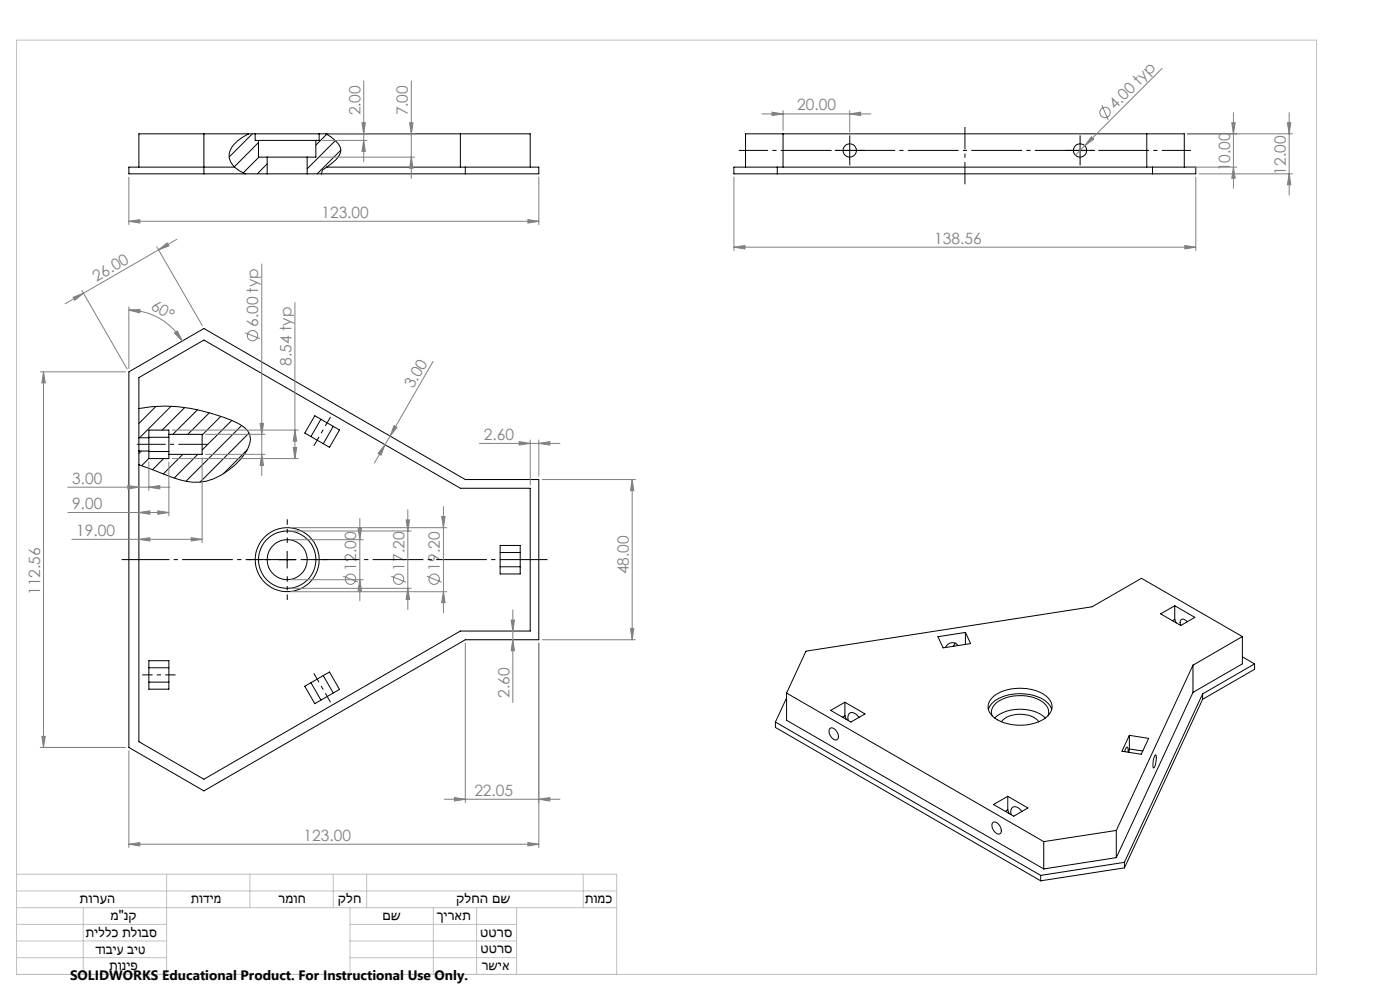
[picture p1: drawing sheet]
<svg xmlns="http://www.w3.org/2000/svg" width="420mm" height="297mm" viewBox="0 0 420 297" stroke-linecap="round" stroke-linejoin="round" font-family="sans-serif">
<g fill="none" stroke="#000" stroke-width=".3">
<path d="M61.2 40.1v12M70.4 50.1l1.5 1.2 1.7 .8M70.4 50.1h-31.7v2h41.5M74.5 40.1a11.3 11.3 0 0 0-5.4 4.8 4.3 4.3 0 0 0 1.3 5.2M75.7 40.1l-6.9 7M76.6 40.1h19.1M76.6 40.1h-34.9v10M76.6 40.1v2h.9M77.5 42.1h17.3M77.5 42.1v5h2.7M77.5 42.7l-7.2 7.3M77.7 47.1l-4.7 4.7"/>
<path d="M80.2 47.1h11.9M80.2 52.1h11.9M80.2 49.1l-3 3M80.2 47.1v5M92.1 47.1v5M94.8 42.1v5h-2.7M95.7 40.1h63.4v10M95.7 40.1v2h-.9M97.8 40.1a7.2 7.2 0 0 1 4.4 4.7 5.1 5.1 0 0 1-2.8 4.2l-1.4 1.1M98 50.1l-1.2 .8-.4 1.2M98 50.1h63.6v2h-69.5M98 40.2l-3.2 3.3"/>
<path d="M100.6 42.1l-8.5 8.5M102.3 45l-7.2 7.1M138.1 40.1v10M139.6 50.1v2M220.2 50.1h138.5v2h-138.5zM223.7 50.1v-10h131.6v10M233.2 50.1v2M234.9 40.1v10M252.4 45.1h5M254.9 42.6v5M321.5 45.1h5M324 42.6v5"/>
<path d="M344 40.1v10M345.8 50.1v2M38.7 111.4l22.5-12.9 78.4 45.2h22v48h-22l-78.4 45.3-22.5-13zM41.7 122.4a49.6 49.6 0 0 1 29.8 4.5 5.1 5.1 0 0 1 3 7.3 20.1 20.1 0 0 1-14.6 10.3 21.5 21.5 0 0 1-10.2-2.2l-8-3M41.7 131.2v4M41.7 131.2v-18l19.5-11.3 76.9 44.4h21v42.8h-21l-76.9 44.4-19.5-11.2v-87.1M41.7 135.2h3M41.7 131.2h3M42.4 135.2l-.7 .7M44.7 137.4l-2.2 2.2M44.7 131.2v4M44.7 135.2v2.2h6v-1.2"/>
<path d="M44.7 131.1h6M44.7 135.3h6M46.8 121.8l-5.1 5.1M49.1 137.4l-3.3 3.4M50.7 130.2v6M50.7 130.2v-1.3h-6v2.3M50.7 130.2h9.9v6h-9.9M51.3 121.7l-9.4 9.5M54.9 136.2l-5.9 5.9M55.4 122.1l-6.8 6.8M59.2 122.8l-7.3 7.4M59.3 136.2l-7.1 7.1"/>
<path d="M62.8 123.7l-6.5 6.5M66.3 124.8l-5.7 5.6M69.5 126l-8.9 8.9M72.5 127.5l-16.7 16.7M74.2 134.8l-7.2 7.2M74.7 129.8l-14.7 14.7M94.4 124.6l7.4 4.3-3 5.2-7.4-4.3zM96.3 125.7l-3 5.1M100 127.8l-3 5.2M83.6 167.7h5.1M86.1 165.2v5M150 163.5h6.1v8.5h-6.1z"/>
<path d="M150 165.6h6.1M150 169.9h6.1M44.7 198h6v8.5h-6zM281.4 190.8l8.2-1.3 1.6 3.4-8.3 1.3zM286.6 192.8l-.7 .9M287.3 193.5a2.1 2.1 0 0 0-2-.9 2.1 2.1 0 0 0-1.7 1.5M289.6 189.5v3.6M352.4 181.5l6.1 3.5-4.3 2.5M352.4 181.5l-4.2 2.5 6 3.5M352.4 181.5v4.1M352.4 185.6l.4 1.1M352.4 185.6l-.7 .4"/>
<path d="M356.2 186.4l-.4-.4a1 1 0 0 0-1.4-.4 1 1 0 0 0-.3 1.4l.1 .5M357.9 199.4l-23 49.5M357.9 199.4v8.1M372.7 190.8l-14.8 8.6M372.7 190.8l-30.3-17.5-14.8 8.6-85.8 13.3-5.8 12.5M372.7 196.8l3.7 2.2M372.7 190.8v8.2l-14.8 8.5M376.4 199l-15.6 9M376.4 199v1.6l-15.6 9M44.7 200.1h6M44.7 204.4h6M91.4 205.7l7.4-4.3 3 5.2-7.4 4.3z"/>
<path d="M93.3 204.6l3 5.2M97 202.5l3 5.2M232.6 216.4l79.6 46M232.6 216.4v1.6l79.6 46M236 207.7l77.1 44.5M236 209.2l-3.4 7.2M236 207.7v8.2l77.1 44.5M248.9 218.4a1.22 1.22 0 0 1 1.9 .6 1.7 1.7 0 0 1 0 2.8 2.68 2.68 0 0 1-1.9-3.4zM249.2 212.9l4.3-2.4 6 3.5-4.2 2.4zM253.5 214.5l.4 1.1M253.5 210.5v4M253.5 214.5l-.7 .4"/>
<path d="M257.7 215a2.16 2.16 0 0 0-2.9-1.1l-.4 1.1 .1 .9M296.5 212.6a8 8 0 0 1 7-4.5 12.6 12.6 0 0 1 11.2 3l.8 1.5M297.6 209.2a13.8 13.8 0 0 1 14.4-1.7 4.9 4.9 0 0 1 3.5 5.1 7.3 7.3 0 0 1-5.9 4.4 14 14 0 0 1-11.7-2.3 3.6 3.6 0 0 1-.3-5.5zM297.6 214.5a3.8 3.8 0 0 1 2.5-4.7 12.9 12.9 0 0 1 13 .8l.6 .6a3.1 3.1 0 0 1 .7 3.3M298.4 215.2a12.2 12.2 0 0 1 15.2 0M300.4 216.3a8.3 8.3 0 0 1 10.2-1l1 1M357.9 207.5l-23 49.5M360.8 208l-23.5 50.4M360.8 208v1.6M360.8 209.6l-23.5 50.5M302.3 238.7v4M337.4 225.3l.4-1.1 .4-.3 .3 1.5"/>
<path d="M338.8 220.4l5.8 .9-2.2 4.8-5.8-1zM338.8 224.5l-.1 1M338.8 220.4v4.1M338.8 224.5l4 .6M346.5 226.3l.1-.1a4.9 4.9 0 0 1-.5 3.9 4.8 4.8 0 0 1 .4-3.8zM297.7 246.6a1.28 1.28 0 0 1 2 .6l.7 1.3a1 1 0 0 1-.4 1.4 1 1 0 0 1-1.4-.4l-.9-1.2-.1-1zM298.1 241.1l4.2-2.4 6.1 3.4-4.3 2.5zM302.3 242.7l.4 1.1M302.3 242.7l-.7 .5M306.6 243.2a2.16 2.16 0 0 0-3-1.1l-.4 1.2 .2 .9M313.1 252.2v8.2M334.9 248.9l-21.8 3.3"/>
<path d="M334.9 248.9v8.1M334.9 257l-21.8 3.4M337.3 258.4l-25.1 4M337.3 258.4v1.7M312.2 262.4v1.6M337.3 260.1l-25.1 3.9"/>
<circle cx="254.9" cy="45.1" r="2"/>
<circle cx="324" cy="45.1" r="2"/>
<circle cx="86.1" cy="167.7" r="8.6"/>
<circle cx="86.1" cy="167.7" r="9.6"/>
<circle cx="86.2" cy="167.7" r="6"/>
</g>
<g fill="none" stroke="#808080" stroke-width=".3">
<path d="M108.6 36.8h1l-.5 3.3zM109.1 24.3v24.1M122.9 36.8h1l-.5 3.3zM123.4 24.3v29.1M228.6 34.1h32.7M231.6 33.6l3.3 .5-3.3 .5zM234.9 33.2v5.9M254.9 34.1l3.3-.5v1zM254.9 33.2v6.4M330.6 31.5l1.9 4.4M348.7 20.5l-23.3 23.2M369.5 36.8h1.1l-.6 3.3z"/>
<path d="M370 33.8v22.6M386.2 36.8h1l-.4 3.3zM386.8 33.8v24.7M38.7 53.1v14.2M95.7 47.1h28.7M96.8 42.1h13.3M98.8 40.1h25.6M109.1 42.1l.5 3.3h-1zM123.4 47.1l.5 3.3h-1zM161.6 53.1v14.2M220.2 53.1v22M325.4 43.7l-2.8 2.8"/>
<path d="M327.4 41l.7 .7-2.7 2zM356.3 40.1h31.4M356.3 50.1h14.8M358.7 53.1v22M359.8 52.1h27.9M370 50.1l.6 3.3h-1.1zM386.8 52.1l.4 3.3h-1zM38.7 66.3l3.2-.5v1zM38.7 66.3h122.9M47.1 74l13.6 23.6M47.6 74.9l2.6-2.1 .5 .9zM53.1 71.7l-33.6 19.3"/>
<path d="M78.5 79.1v63.4M158.4 65.8l3.2 .5-3.2 .5zM220.2 74.1l3.3-.5v1zM220.2 74.1h138.5M355.5 73.6l3.2 .5-3.2 .5zM21.9 89.1l3.1-1.2-2.6 2.1zM24.6 87l13.5 23.6M38.7 93l3.3-.3-.1 1.1zM38.7 93a18.6 18.6 0 0 1 16 9.2M38.7 92v18.5M52.4 99.8l.8-.6 1.5 3zM73.5 99.7l4.5 1.8"/>
<path d="M88.5 90.7v46.7M12.1 111.4h25.5M13.1 111.4l.5 3.4h-1zM13.1 111.4v112.6M129.9 108.3l-12.9 22.4M44.7 138.5v8.5M50.7 138.5v16.1M51.6 128.9h37.9M51.6 137.4h37.9M60.6 137.2v25.4M61.7 130.2h17.8M61.7 136.2h17.8"/>
<path d="M78 126.9h1.1l-.6 3.3zM78.5 136.2l.6 3.3h-1.1zM88 134.2h1l-.5 3.2zM88.5 128.9l.5 3.3h-1zM115.5 133.3l-1.2 3.1-.9-.5zM115.5 133.3l-3.2 5.5M117 130.7l-1.5 2.6M118.2 127.6l.9 .5-2.1 2.6zM143.8 132.9h24.2M155.8 132.4l3.3 .5-3.3 .5zM159.1 131.9v13.4M161.6 132.9l3.4-.5v1z"/>
<path d="M161.6 131.9v10.8M20.4 146h30.6M20.4 153.6h30.3M38.3 145.5l3.4 .5-3.4 .5zM41.7 153.6l3.2-.5v1zM44.7 146l3.2-.5v1zM47.3 153.1l3.4 .5-3.4 .5zM87.2 158.1h46.8M87.2 159.1h36.2M107.4 158.4h1l-.5 3.3zM108 155.4v24.7M121.8 155.8h1.1l-.6 3.3z"/>
<path d="M122.3 152.8v29.9M132.5 154.8h1l-.5 3.3zM133 151.8v31.9M162.7 143.7h27.9M189.7 143.7l.4 3.3h-.9zM189.7 143.7v48M21.6 161.6h39M41.7 161.6l3.2-.5v1zM57.4 161.1l3.2 .5-3.2 .5zM87.2 177.3h46.8M87.2 176.3h36.2M87.2 161.7h21.7"/>
<path d="M87.2 173.7h21.7M102.9 172.7l4.5 1.8M107.9 173.7l.5 3.3h-1zM117.3 172.7l4.5 1.8M122.3 176.3l.6 3.3h-1.1zM128 172.7l4.5 1.8M133 177.3l.5 3.3h-1zM139.6 192.7v47.9M153.4 185.8h.9l-.5 3.3zM153.8 191.7l.5 3.3h-.9zM153.8 182.8v27.7M161.6 192.7v61.3"/>
<path d="M162.7 191.7h27.9M189.2 188.4h.9l-.4 3.3zM12.1 224h25.5M12.6 220.7h1l-.5 3.3zM38.7 225v29M133.2 239.5h34.8M136.3 239l3.3 .5-3.3 .6zM161.6 239.5l3.4-.5v1.1zM38.7 253l3.2-.5v1zM38.7 253h122.9M158.4 252.5l3.2 .5-3.2 .5z"/>
<circle cx="331.5" cy="33.7" r="1.56"/>
<circle cx="75.8" cy="100.6" r="1.56"/>
<circle cx="105.2" cy="173.6" r="1.55"/>
<circle cx="119.6" cy="173.6" r="1.56"/>
<circle cx="130.2" cy="173.6" r="1.55"/>
</g>
<path d="M289.5 38.1v17.1" fill="none" stroke="#000" stroke-width=".3" stroke-dasharray="15.2 1.3 1.3 1.3" stroke-dashoffset="8.6" stroke-linecap="butt"/>
<path d="M357.3 45.1h-135.6" fill="none" stroke="#000" stroke-width=".3" stroke-dasharray="15.2 1.3 1.3 1.3" stroke-dashoffset="6.5" stroke-linecap="butt"/>
<path d="M252.4 45.1h-2M254.9 42.6v-2M254.9 47.6v2M257.4 45.1h2M321.5 45.1h-2M324 42.6v-2M324 47.6v2M326.5 45.1h2" fill="none" stroke="#000" stroke-width=".3" stroke-dasharray="15.2 1.3 1.3 1.3" stroke-linecap="butt"/>
<path d="M94.2 133.6l5-8.6M52.7 202.3h-10M94.2 201.8l5 8.7" fill="none" stroke="#000" stroke-width=".3" stroke-dasharray="15.2 1.3 1.3 1.3" stroke-dashoffset="12.1" stroke-linecap="butt"/>
<path d="M62.2 133.2h-21.2" fill="none" stroke="#000" stroke-width=".3" stroke-dasharray="15.2 1.3 1.3 1.3" stroke-dashoffset="6.6" stroke-linecap="butt"/>
<path d="M36.5 167.7h127.7" fill="none" stroke="#000" stroke-width=".3" stroke-dasharray="15.2 1.3 1.3 1.3" stroke-dashoffset=".9" stroke-linecap="butt"/>
<path d="M81.2 167.7h-7.1M86.2 162.7v-7.1M86.2 172.7v7.1M91.2 167.7h7.1" fill="none" stroke="#000" stroke-width=".3" stroke-dasharray="15.2 1.3 1.3 1.3" stroke-dashoffset="13.6" stroke-linecap="butt"/>
<g fill="none" stroke="#c0c0c0" stroke-width=".3">
<path d="M5 12h390v280h-390zM5 262h180v30M5 277h45M5 272h180M5 267h180M25 272v20M50 262v30M75 262v10M100 262v10M105 277h50M105 272v20M110 262v10"/>
<path d="M130 272v20M143 272v20M155 272v20M175 262v10M5 282h45M5 287h45M105 282h50M105 287h50"/>
</g>
<g fill="#808080">
<path d="M327.4 41l.7 .7-2.7 2z"/>
<path d="M52.4 99.8l.8-.6 1.5 3zM38.7 93l3.3-.3-.1 1.1z"/>
<path d="M47.3 153.1l3.4 .5-3.4 .5zM41.7 153.6l3.2-.5v1zM57.4 161.1l3.2 .5-3.2 .5zM41.7 161.6l3.2-.5v1zM161.6 239.5l3.4-.5v1.1zM136.3 239l3.3 .5-3.3 .6z"/>
<path d="M254.9 34.1l3.3-.5v1zM231.6 33.6l3.3 .5-3.3 .5z"/>
<path d="M38.7 66.3l3.2-.5v1zM158.4 65.8l3.2 .5-3.2 .5zM220.2 74.1l3.3-.5v1zM355.5 73.6l3.2 .5-3.2 .5z"/>
<path d="M21.9 89.1l3.1-1.2-2.6 2.1zM47.6 74.9l2.6-2.1 .5 .9z"/>
<path d="M115.5 133.3l-1.2 3.1-.9-.5zM118.2 127.6l.9 .5-2.1 2.6z"/>
<path d="M122.9 36.8h1l-.5 3.3zM123.4 47.1l.5 3.3h-1z"/>
<path d="M189.7 143.7l.4 3.3h-.9zM189.2 188.4h.9l-.4 3.3zM153.4 185.8h.9l-.5 3.3zM153.8 191.7l.5 3.3h-.9zM88.5 128.9l.5 3.3h-1zM88 134.2h1l-.5 3.2zM78 126.9h1.1l-.6 3.3zM78.5 136.2l.6 3.3h-1.1zM13.1 111.4l.5 3.4h-1zM12.6 220.7h1l-.5 3.3z"/>
<path d="M108.6 36.8h1l-.5 3.3zM109.1 42.1l.5 3.3h-1zM132.5 154.8h1l-.5 3.3zM133 177.3l.5 3.3h-1zM121.8 155.8h1.1l-.6 3.3zM122.3 176.3l.6 3.3h-1.1zM107.4 158.4h1l-.5 3.3zM107.9 173.7l.5 3.3h-1zM386.2 36.8h1l-.4 3.3zM386.8 52.1l.4 3.3h-1zM369.5 36.8h1.1l-.6 3.3zM370 50.1l.6 3.3h-1.1z"/>
<path d="M155.8 132.4l3.3 .5-3.3 .5zM161.6 132.9l3.4-.5v1zM38.3 145.5l3.4 .5-3.4 .5zM44.7 146l3.2-.5v1zM38.7 253l3.2-.5v1zM158.4 252.5l3.2 .5-3.2 .5z"/>
</g>
<g font-size="4.7" fill="#808080">
<text x="108.1" y="34.6" transform="rotate(-90 108.1 34.6)">2.00</text>
<text x="122.4" y="34.6" transform="rotate(-90 122.4 34.6)">7.00</text>
<text x="239.1" y="33.1">20.00</text>
<text x="334.6" y="33.1" transform="rotate(-45 334.6 33.1)">4.00 typ</text>
<text x="369" y="51.4" transform="rotate(-90 369 51.4)">10.00</text>
<text x="385.7" y="52.3" transform="rotate(-90 385.7 52.3)">12.00</text>
<text x="96.4" y="65.3">123.00</text>
<text x="280.3" y="73.1">138.56</text>
<text x="28.9" y="84.5" transform="rotate(-30 28.9 84.5)">26.00</text>
<text x="45" y="92.7" transform="rotate(29 45 92.7)">60°</text>
<text x="77.5" y="98" transform="rotate(-90 77.5 98)">6.00 typ</text>
<text x="87.5" y="109.5" transform="rotate(-90 87.5 109.5)">8.54 typ</text>
<text x="123.9" y="116.7" transform="rotate(-60 123.9 116.7)">3.00</text>
<text x="145.1" y="131.8">2.60</text>
<text x="21.7" y="145">3.00</text>
<text x="21.7" y="152.6">9.00</text>
<text x="22.9" y="160.6">19.00</text>
<text x="106.9" y="171" transform="rotate(-90 106.9 171)">12.00</text>
<text x="121.3" y="171" transform="rotate(-90 121.3 171)">17.20</text>
<text x="132" y="171" transform="rotate(-90 132 171)">19.20</text>
<text x="188.7" y="172.2" transform="rotate(-90 188.7 172.2)">48.00</text>
<text x="12.1" y="178.3" transform="rotate(-90 12.1 178.3)">112.56</text>
<text x="152.9" y="209.2" transform="rotate(-90 152.9 209.2)">2.60</text>
<text x="142.3" y="238.5">22.05</text>
<text x="91.1" y="252">123.00</text>
</g>
<g font-size="4.2">
<text x="24" y="270.7">תורעה</text>
<text x="33.1" y="275.7">מ&quot;נק</text>
<text x="57.3" y="270.7">תודימ</text>
<text x="83.6" y="270.6">רמוח</text>
<text x="101.4" y="270.7">קלח</text>
<text x="114.7" y="275.8">םש</text>
<text x="131" y="275.8">ךיראת</text>
<text x="136.9" y="270.7">קלחה םש</text>
<text x="175.5" y="270.6">תומכ</text>
<text x="25.7" y="280.9">תיללכ תלובס</text>
<text x="144.1" y="280.7">טטרס</text>
<text x="28.7" y="285.8">דוביע ביט</text>
<text x="144.1" y="285.5">טטרס</text>
<text x="32.8" y="290.6">תוניפ</text>
<text x="144.6" y="290.7">רשיא</text>
</g>
<text font-size="4.1" x="21" y="293.7">SOLIDWORKS Educational Product. For Instructional Use Only.</text>
</svg>
